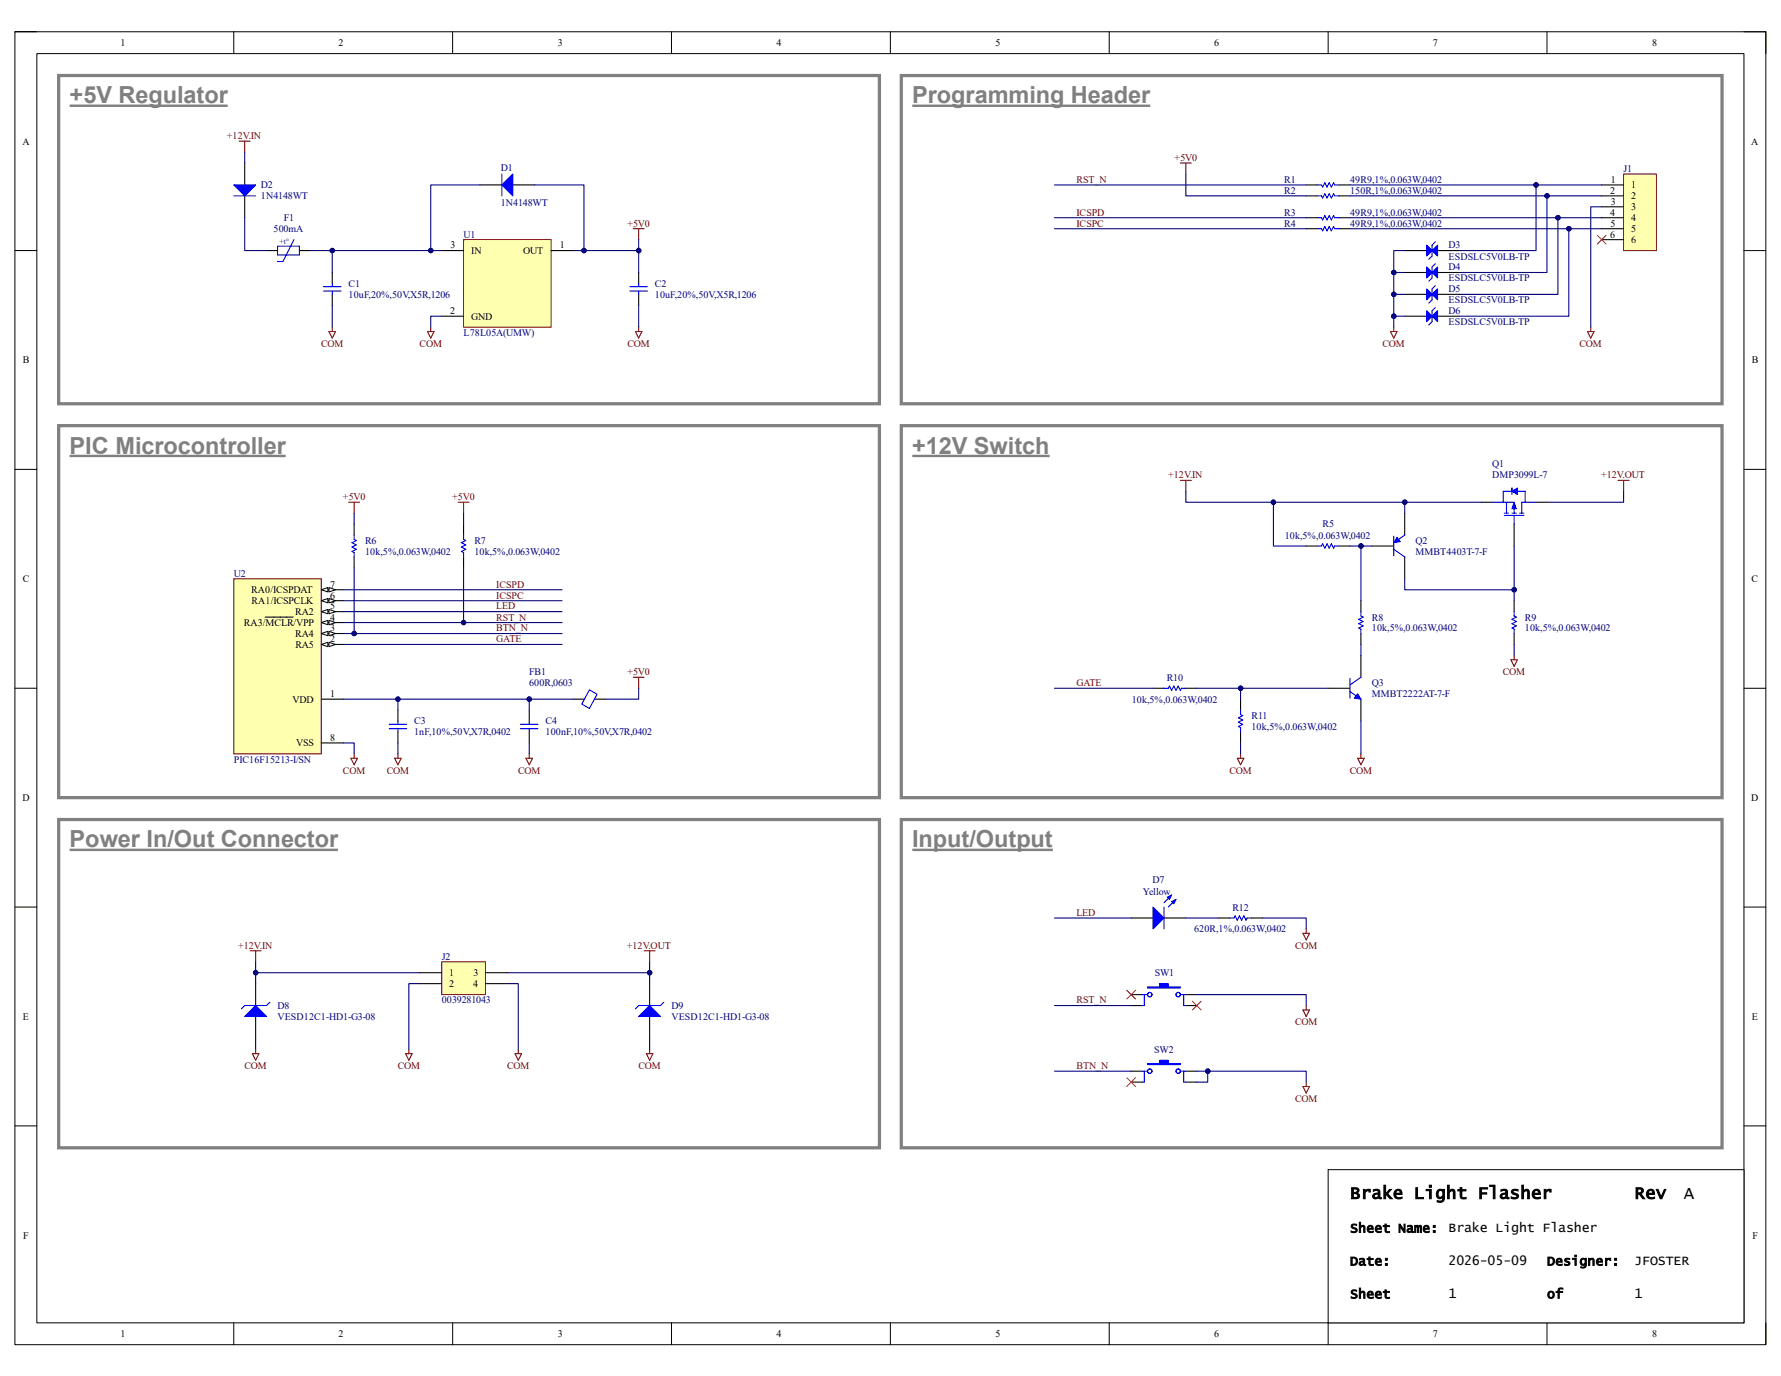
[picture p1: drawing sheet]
<svg xmlns="http://www.w3.org/2000/svg" width="279mm" height="216mm" viewBox="0 0 279 216" stroke-linecap="round" stroke-linejoin="round" font-family="sans-serif">
<path d="M2.3 5h274.7v206h-274.7z" fill="none" stroke="#000" stroke-width=".16"/>
<path d="M5.8 8.4h267.8v199.2h-267.8z" fill-rule="evenodd" fill="#fff"/>
<g fill="none" stroke="#000" stroke-width=".16">
<path d="M2.3 5h3.5M5.8 8.4h267.8v199.2h-267.8zM36.7 5v3.4M71 5v3.4M105.3 5v3.4M139.7 5v3.4M174 5v3.4M208.4 5v3.4M242.7 5v3.4M273.6 5h3.4v3.4M2.3 39.3h3.5M273.6 39.3h3.4"/>
<path d="M2.3 73.6h3.5M273.6 73.6h3.4M2.3 108h3.5M273.6 108h3.4M2.3 142.3h3.5M273.6 142.3h3.4M2.3 176.7h3.5M273.6 176.7h3.4M36.7 207.6v3.4M71 207.6v3.4M105.3 207.6v3.4M139.7 207.6v3.4"/>
<path d="M174 207.6v3.4M208.4 207.6v3.4M242.7 207.6v3.4M277 207.6v3.4"/>
</g>
<path d="M208.4 183.5h65.2v24.1h-65.2z" fill-rule="evenodd" fill="#fff"/>
<path d="M208.4 183.5h65.2v24.1h-65.2z" fill="none" stroke="#000" stroke-width=".16"/>
<path d="M204.9 30.7h1.7M210.1 30.7h1.7M62.4 111.4v1.7M62.4 114.9v1.7M83 111.4v1.7M83 114.9v1.7M89.9 109.7h1.7M93.3 109.7h1.7" fill="none" stroke="#000" stroke-width=".17"/>
<path d="M206.6 30.7h.7l.2 .4 .3-.7 .4 .7 .3-.7 .4 .7 .3-.7 .2 .3h.7M61 113.6h2.8M61 114.3h2.8M62.4 113.1v.5M62.4 114.3v.6M81.7 113.6h2.7M81.7 114.3h2.7M83 113.1v.5M83 114.3v.6M92.5 108.2l1.2 .7-1.2 2.3-1.2-.7z" fill="none" stroke="#00f" stroke-width=".17"/>
<path d="M249 52h1.1l-.5 1.1zM249.6 51.3v.7M55 119h1.1l-.5 1zM55.6 118.3v.7M61.9 119h1l-.5 1zM62.4 118.3v.7M82.5 119h1l-.5 1zM83 118.3v.7M99.3 106.3h1.7M100.2 106.3v1.7" fill="none" stroke="#800000" stroke-width=".17"/>
<path d="M254.7 27.3h5.2v12h-5.2z" fill-rule="evenodd" fill="#ffffb0"/>
<path d="M254.7 27.3h5.2v12h-5.2z" fill="none" stroke="#800000" stroke-width=".16"/>
<path d="M204.9 34.2h1.7M204.9 35.9h1.7M210.1 34.2h1.7M210.1 35.9h1.7M251.3 29h3.4M251.3 30.7h3.4M251.3 32.4h3.4M251.3 34.2h3.4M251.3 35.9h3.4M251.3 37.6h3.4M220.4 49.6h3.4M225.5 49.6h3.4" fill="none" stroke="#000" stroke-width=".17"/>
<path d="M206.6 34.2h.7l.2 .3 .3-.7 .4 .7 .3-.7 .4 .7 .3-.7 .2 .4h.7M206.6 35.9h.7l.2 .3 .3-.7 .4 .7 .3-.7 .4 .7 .3-.7 .2 .4h.7" fill="none" stroke="#00f" stroke-width=".17"/>
<path d="M185.2 25.6h1.7M186 25.6v1.7" fill="none" stroke="#800000" stroke-width=".17"/>
<path d="M225.5 48.8v1.7l-.8-.9z" fill="#00f"/>
<path d="M225.2 48.2l-.5 .6v1.7l-.6 .5M225.5 48.8v1.7l-.8-.9z" fill="none" stroke="#00f" stroke-width=".17"/>
<path d="M223.8 48.8l.9 .8-.9 .9z" fill="#00f"/>
<path d="M223.8 48.8l.9 .8-.9 .9z" fill="none" stroke="#00f" stroke-width=".17"/>
<path d="M220.4 46.2h3.4M225.5 46.2h3.4" fill="none" stroke="#000" stroke-width=".17"/>
<path d="M224.7 46.2l.8-.9v1.7z" fill="#00f"/>
<path d="M224.7 46.2l.8-.9v1.7zM225.2 44.8l-.5 .5v1.7l-.6 .6" fill="none" stroke="#00f" stroke-width=".17"/>
<path d="M223.8 45.3l.9 .9-.9 .8z" fill="#00f"/>
<path d="M223.8 45.3l.9 .9-.9 .8z" fill="none" stroke="#00f" stroke-width=".17"/>
<path d="M220.4 39.3h3.4M225.5 39.3h3.4" fill="none" stroke="#000" stroke-width=".17"/>
<path d="M225.5 38.5v1.7l-.8-.9z" fill="#00f"/>
<path d="M225.2 37.9l-.5 .6v1.7l-.6 .5M225.5 38.5v1.7l-.8-.9z" fill="none" stroke="#00f" stroke-width=".17"/>
<path d="M223.8 38.5l.9 .8-.9 .9z" fill="#00f"/>
<path d="M223.8 38.5l.9 .8-.9 .9z" fill="none" stroke="#00f" stroke-width=".17"/>
<path d="M218.1 52h1.1l-.5 1.1zM218.7 51.3v.7" fill="none" stroke="#800000" stroke-width=".17"/>
<path d="M220.4 42.8h3.4M225.5 42.8h3.4" fill="none" stroke="#000" stroke-width=".17"/>
<path d="M225.5 41.9v1.7l-.8-.8z" fill="#00f"/>
<path d="M225.2 41.4l-.5 .5v1.7l-.6 .5M225.5 41.9v1.7l-.8-.8z" fill="none" stroke="#00f" stroke-width=".17"/>
<path d="M223.8 41.9l.9 .9-.9 .8z" fill="#00f"/>
<path d="M206.6 29h.7l.2 .4 .3-.7 .4 .7 .3-.7 .4 .7 .3-.7 .2 .3h.7M223.8 41.9l.9 .9-.9 .8zM72.7 83.9v.7l.4 .2-.7 .4 .7 .3-.7 .3 .7 .4M73.1 86.2l-.7 .3 .3 .2v.7" fill="none" stroke="#00f" stroke-width=".17"/>
<path d="M250.6 36.9l1.4 1.4M252 36.9l-1.4 1.4" fill="none" stroke="#f00" stroke-width=".16"/>
<path d="M204.9 29h1.7M210.1 29h1.7M72.7 82.2v1.7M72.7 87.4v1.7" fill="none" stroke="#000" stroke-width=".17"/>
<path d="M71.9 78.8h1.7M72.7 78.8v1.7" fill="none" stroke="#800000" stroke-width=".17"/>
<path d="M72.7 37.6h13.8v13.7h-13.8z" fill-rule="evenodd" fill="#ffffb0"/>
<path d="M72.7 37.6h13.8v13.7h-13.8z" fill="none" stroke="#800000" stroke-width=".16"/>
<path d="M69.3 39.3h3.4M86.5 39.3h3.4M52.1 42.7v1.8M52.1 46.2v1.7M69.3 49.6h3.4M100.2 42.8v1.7M100.2 46.2v1.7M232.4 78.8h1.7M241 78.8h1.7M237.5 82.2v3.5" fill="none" stroke="#000" stroke-width=".17"/>
<g fill="none" stroke="#00f" stroke-width=".17">
<path d="M50.7 45h2.8M50.7 45.7h2.8M52.1 44.5v.5M52.1 45.7v.5M98.8 45h2.8M98.8 45.7h2.8M100.2 44.5v.5M100.2 45.7v.5M235.8 77.1h1.4M235.8 78.8h1.7v1.7M236.3 78.8v1.7M238.1 77.1h1.2v1.7"/>
<path d="M238.7 78.8v1.7M236 80.9h3.1M236 80.5h.7M237.2 80.5h.7M237.5 80.9v1.3M238.4 80.5h.7"/>
</g>
<path d="M37.5 22.1h1.7M38.4 22.1v1.8M99.3 35.9h1.7M100.2 35.9v1.7M51.6 52h1l-.5 1zM52.1 51.3v.7M67.1 52h1l-.5 1zM67.6 51.3v.7M99.7 52h1l-.5 1zM100.2 51.3v.7" fill="none" stroke="#800000" stroke-width=".17"/>
<path d="M237.5 78.8l.4 1h-.7z" fill="#00f"/>
<path d="M237.5 78.8l.4 1h-.7z" fill="none" stroke="#00f" stroke-width=".16"/>
<path d="M235.8 77.1v1.7M238.7 78.8h.6" fill="none" stroke="#00f" stroke-width=".17"/>
<path d="M237.2 77.1l.9-.5v1z" fill="#00f"/>
<path d="M237.2 77.1l.9-.5v1z" fill="none" stroke="#00f" stroke-width=".16"/>
<path d="M234.1 78.8h1.7M237.2 76.6v1M239.3 78.8h1.7M206.6 85.7h.7l.2-.4 .3 .7 .4-.7 .3 .7 .4-.7 .3 .7 .2-.3h.7M218.7 84.1v3.1M218.7 86.2l1.7 1.2M220.4 84l-1.2 .8M237.5 96v.7l.4 .1-.7 .4 .7 .3-.7 .4 .7 .3-.7 .3 .3 .2v.7" fill="none" stroke="#00f" stroke-width=".17"/>
<path d="M185.2 75.4h1.7M186 75.4v1.7M253.8 75.4h1.8M254.7 75.4v1.7M213 119h1l-.5 1zM213.5 118.3v.7M237 103.5h1.1l-.6 1.1zM237.5 102.8v.7" fill="none" stroke="#800000" stroke-width=".17"/>
<path d="M204.9 85.7h1.7M210.1 85.7h1.7M215.2 85.7h3.5M220.4 80.5v3.5M220.4 87.4v3.4M237.5 94.3v1.7M237.5 99.4v1.7" fill="none" stroke="#000" stroke-width=".17"/>
<path d="M219.2 84.3l.5 .7-1 .2z" fill="#00f"/>
<path d="M219.2 84.3l.5 .7-1 .2z" fill="none" stroke="#00f" stroke-width=".16"/>
<path d="M213.5 94.3v1.7M213.5 99.4v1.7M208.4 108h3.4M213.5 102.8v3.5M213.5 109.7v3.4" fill="none" stroke="#000" stroke-width=".17"/>
<path d="M213.5 96v.7l.3 .1-.6 .4 .6 .3-.6 .4 .6 .3-.6 .3 .3 .2v.7M211.8 108.5l1.7 1.2M211.8 106.4v3.1M213.5 106.3l-1.7 1.2" fill="none" stroke="#00f" stroke-width=".17"/>
<path d="M213 108.8l.5 .9-1-.2z" fill="#00f"/>
<path d="M213 108.8l.5 .9-1-.2z" fill="none" stroke="#00f" stroke-width=".16"/>
<path d="M180.9 108h1.7M186 108h1.7M194.6 109.7v1.7M194.6 114.9v1.7M177.5 144h3.4M182.6 144h3.4" fill="none" stroke="#000" stroke-width=".17"/>
<path d="M182.6 108h.7l.2-.4 .3 .7 .3-.7 .4 .7 .3-.7 .4 .7 .1-.3h.7M194.6 111.4v.7l.4 .2-.7 .3 .7 .4-.7 .3 .7 .4-.7 .3 .3 .2v.7" fill="none" stroke="#00f" stroke-width=".17"/>
<path d="M194.1 119h1l-.5 1zM194.6 118.3v.7" fill="none" stroke="#800000" stroke-width=".17"/>
<path d="M180.9 142.3l1.7 1.7-1.7 1.8z" fill="#00f"/>
<path d="M180.9 142.3l1.7 1.7-1.7 1.8zM183.8 140.4l-1.2 1.2M184.5 141.1l-1.2 1.2" fill="none" stroke="#00f" stroke-width=".17"/>
<path d="M183.8 141.5l.7-.4-.4 .7z" fill="#00f"/>
<path d="M183.8 141.5l.7-.4-.4 .7z" fill="none" stroke="#00f" stroke-width=".17"/>
<path d="M183.1 140.8l.7-.4-.3 .7z" fill="#00f"/>
<path d="M182.6 142.3v3.5M183.1 140.8l.7-.4-.3 .7zM192.9 144h.7l.2-.3 .3 .7 .3-.7 .4 .7 .3-.7 .4 .7 .1-.4h.7" fill="none" stroke="#00f" stroke-width=".17"/>
<path d="M177.5 156.1h1.7M186 156.1h1.7M191.2 144h1.7M196.3 144h1.7" fill="none" stroke="#000" stroke-width=".17"/>
<path d="M204.4 146.4h1l-.5 1.1zM204.9 145.8v.6" fill="none" stroke="#800000" stroke-width=".17"/>
<path d="M180 154.9h1.9v-.6h1.4v.6h1.9v.1h-5.2z" fill-rule="evenodd" fill="#00f"/>
<g fill="none" stroke="#00f" stroke-width=".17">
<path d="M179.2 156.1h.8M179.5 156.1v1.7h-.3M180 154.9h1.9v-.6h1.4v.6h1.9v.1h-5.2zM185.2 156.1h.8M185.7 156.1v1.7h.3"/>
<circle cx="180.4" cy="156.1" r=".34"/>
<circle cx="180.4" cy="156.1" r=".35"/>
<circle cx="184.8" cy="156.1" r=".34"/>
<circle cx="184.8" cy="156.1" r=".35"/>
</g>
<path d="M177.5 157.8h1.7M186 157.8h1.7M177.5 168.1h1.7M186 168.1h1.7" fill="none" stroke="#000" stroke-width=".17"/>
<path d="M180 166.9h1.9v-.5h1.4v.5h1.9v.1h-5.2z" fill-rule="evenodd" fill="#00f"/>
<g fill="none" stroke="#00f" stroke-width=".17">
<path d="M55.6 83.9v.7l.3 .2-.7 .4 .7 .3-.7 .3 .7 .4M55.9 86.2l-.7 .3 .4 .2v.7M179.2 168.1h.8M179.5 168.1v1.7h-.3M180 166.9h1.9v-.5h1.4v.5h1.9v.1h-5.2zM185.2 168.1h.8M185.7 168.1v1.7h.3"/>
<circle cx="180.4" cy="168.1" r=".34"/>
<circle cx="180.4" cy="168.1" r=".35"/>
<circle cx="184.8" cy="168.1" r=".34"/>
<circle cx="184.8" cy="168.1" r=".35"/>
</g>
<path d="M55.6 82.2v1.7M55.6 87.4v1.7M177.5 169.8h1.7M186 169.8h1.7" fill="none" stroke="#000" stroke-width=".17"/>
<g fill="none" stroke="#800000" stroke-width=".17">
<path d="M54.7 78.8h1.7M55.6 78.8v1.7M39.2 149.2h1.8M40.1 149.2v1.7M101 149.2h1.8M101.9 149.2v1.7M204.4 158.5h1l-.5 1zM204.9 157.8v.7M63.6 165.3h1.1l-.6 1.1zM64.1 164.6v.7M80.8 165.3h1l-.5 1.1zM81.3 164.6v.7"/>
<path d="M204.4 170.5h1l-.5 1zM204.9 169.8v.7"/>
</g>
<path d="M69.3 150.9h6.9v5.2h-6.9z" fill-rule="evenodd" fill="#ffffb0"/>
<path d="M69.3 150.9h6.9v5.2h-6.9z" fill="none" stroke="#800000" stroke-width=".16"/>
<path d="M41.8 39.3h1.7M47 39.3h1.7M75.3 29h3.4M80.4 29h3.5M65.9 152.6h3.4M65.9 154.3h3.4M76.2 152.6h3.4M76.2 154.3h3.4" fill="none" stroke="#000" stroke-width=".17"/>
<path d="M43.5 38.6h3.5v1.4h-3.5zM46.1 37.6l-1.7 3.4h-.9" fill="none" stroke="#00f" stroke-width=".17"/>
<path d="M80.4 27.3v3.4l-1.7-1.7z" fill="#00f"/>
<path d="M78.7 27.3v3.4M80.4 27.3v3.4l-1.7-1.7z" fill="none" stroke="#00f" stroke-width=".17"/>
<path d="M38.4 25.6v3.4M38.4 30.7v3.5" fill="none" stroke="#000" stroke-width=".17"/>
<path d="M36.7 29h3.4l-1.7 1.7z" fill="#00f"/>
<path d="M36.7 29h3.4l-1.7 1.7zM36.7 30.7h3.4" fill="none" stroke="#00f" stroke-width=".17"/>
<path d="M9.2 11.8h128.8v51.6h-128.8zM141.4 11.9h128.8v51.5h-128.8zM9.2 66.8h128.8v58.4h-128.8zM141.4 66.8h128.8v58.4h-128.8zM9.2 128.6h128.8v51.5h-128.8zM141.4 128.6h128.8v51.5h-128.8z" fill="none" stroke="#808080" stroke-width=".51"/>
<path d="M10.9 16.6h24.8M143.1 16.6h37.3M10.9 71.5h33.9M143.1 71.5h21.6M10.9 133.3h42.1M143.1 133.3h22.1" fill="none" stroke="#808080" stroke-width=".38"/>
<path d="M36.7 90.8h13.7v27.5h-13.7z" fill-rule="evenodd" fill="#ffffb0"/>
<path d="M36.7 90.8h13.7v27.5h-13.7z" fill="none" stroke="#800000" stroke-width=".16"/>
<path d="M50.4 109.7h3.4M50.4 101.1h3.4" fill="none" stroke="#000" stroke-width=".17"/>
<path d="M50.4 101.1l1-.3v.7z" fill="#f8fcff"/>
<path d="M50.4 101.1l1-.3v.7z" fill="none" stroke="#000" stroke-width=".16"/>
<path d="M51.6 100.8l1 .3-1 .4z" fill="#f8fcff"/>
<path d="M51.6 100.8l1 .3-1 .4z" fill="none" stroke="#000" stroke-width=".16"/>
<path d="M50.4 99.4h3.4" fill="none" stroke="#000" stroke-width=".17"/>
<path d="M50.4 99.4l1-.3v.6z" fill="#f8fcff"/>
<path d="M50.4 99.4l1-.3v.6z" fill="none" stroke="#000" stroke-width=".16"/>
<path d="M51.6 99.1l1 .3-1 .3z" fill="#f8fcff"/>
<path d="M51.6 99.1l1 .3-1 .3z" fill="none" stroke="#000" stroke-width=".16"/>
<path d="M50.4 97.7h3.4" fill="none" stroke="#000" stroke-width=".17"/>
<path d="M50.4 97.7l1-.4v.7z" fill="#f8fcff"/>
<path d="M50.4 97.7l1-.4v.7z" fill="none" stroke="#000" stroke-width=".16"/>
<path d="M51.6 97.3l1 .4-1 .3z" fill="#f8fcff"/>
<path d="M51.6 97.3l1 .4-1 .3z" fill="none" stroke="#000" stroke-width=".16"/>
<path d="M41.6 96.8h4.4M50.4 96h3.4" fill="none" stroke="#000" stroke-width=".17"/>
<path d="M50.4 96l1-.4v.7z" fill="#f8fcff"/>
<path d="M50.4 96l1-.4v.7z" fill="none" stroke="#000" stroke-width=".16"/>
<path d="M51.6 95.6l1 .4-1 .3z" fill="#f8fcff"/>
<path d="M51.6 95.6l1 .4-1 .3z" fill="none" stroke="#000" stroke-width=".16"/>
<path d="M50.4 94.2h3.4" fill="none" stroke="#000" stroke-width=".17"/>
<path d="M50.4 94.2l1-.3v.7z" fill="#f8fcff"/>
<path d="M50.4 94.2l1-.3v.7z" fill="none" stroke="#000" stroke-width=".16"/>
<path d="M51.6 93.9l1 .3-1 .4z" fill="#f8fcff"/>
<path d="M51.6 93.9l1 .3-1 .4z" fill="none" stroke="#000" stroke-width=".16"/>
<path d="M50.4 92.5h3.4" fill="none" stroke="#000" stroke-width=".17"/>
<path d="M50.4 92.5l1-.3v.7z" fill="#f8fcff"/>
<path d="M50.4 92.5l1-.3v.7z" fill="none" stroke="#000" stroke-width=".16"/>
<path d="M51.6 92.2l1 .3-1 .4z" fill="#f8fcff"/>
<path d="M51.6 92.2l1 .3-1 .4z" fill="none" stroke="#000" stroke-width=".16"/>
<path d="M50.4 116.6h3.4" fill="none" stroke="#000" stroke-width=".17"/>
<path d="M176.8 155.4l1.3 1.3M178.1 155.4l-1.3 1.3M187.1 157.1l1.3 1.4M188.4 157.1l-1.3 1.4M176.8 169.1l1.3 1.4M178.1 169.1l-1.3 1.4" fill="none" stroke="#f00" stroke-width=".16"/>
<path d="M53.8 116.6h1.8v1.7M62.4 116.6v1.7M83 109.7v1.7M83 116.6v1.7" fill="none" stroke="#000080" stroke-width=".17"/>
<circle cx="83" cy="109.7" r=".34" fill="#000080"/>
<circle cx="83" cy="109.7" r=".35" fill="none" stroke="#000080" stroke-width=".16"/>
<path d="M62.4 109.7v1.7" fill="none" stroke="#000080" stroke-width=".17"/>
<circle cx="62.4" cy="109.7" r=".34" fill="#000080"/>
<circle cx="62.4" cy="109.7" r=".35" fill="none" stroke="#000080" stroke-width=".16"/>
<path d="M53.8 109.7h36.1" fill="none" stroke="#000080" stroke-width=".17"/>
<circle cx="83" cy="109.7" r=".34" fill="#000080"/>
<circle cx="83" cy="109.7" r=".35" fill="none" stroke="#000080" stroke-width=".16"/>
<circle cx="62.4" cy="109.7" r=".34" fill="#000080"/>
<circle cx="62.4" cy="109.7" r=".35" fill="none" stroke="#000080" stroke-width=".16"/>
<path d="M211.8 30.7h39.5M251.3 32.4h-1.7v18.9M100.2 108v1.7h-5.2" fill="none" stroke="#000080" stroke-width=".17"/>
<circle cx="242.7" cy="30.7" r=".34" fill="#000080"/>
<circle cx="242.7" cy="30.7" r=".35" fill="none" stroke="#000080" stroke-width=".16"/>
<path d="M186 27.3v3.4h18.9M211.8 34.2h39.5" fill="none" stroke="#000080" stroke-width=".17"/>
<circle cx="244.4" cy="34.2" r=".34" fill="#000080"/>
<circle cx="244.4" cy="34.2" r=".35" fill="none" stroke="#000080" stroke-width=".16"/>
<path d="M165.4 34.2h39.5M211.8 35.9h39.5" fill="none" stroke="#000080" stroke-width=".17"/>
<circle cx="246.1" cy="35.9" r=".34" fill="#000080"/>
<circle cx="246.1" cy="35.9" r=".35" fill="none" stroke="#000080" stroke-width=".16"/>
<path d="M165.4 35.9h39.5M211.8 29h39.5" fill="none" stroke="#000080" stroke-width=".17"/>
<circle cx="241" cy="29" r=".34" fill="#000080"/>
<circle cx="241" cy="29" r=".35" fill="none" stroke="#000080" stroke-width=".16"/>
<path d="M100.2 37.6v5.2M165.4 29h39.5M52.1 47.9v3.4M69.3 49.6h-1.7v1.7M100.2 47.9v3.4M53.8 94.2h34.4M53.8 92.5h34.4M72.7 80.5v1.7M53.8 101.1h34.4" fill="none" stroke="#000080" stroke-width=".17"/>
<circle cx="100.2" cy="39.3" r=".34" fill="#000080"/>
<circle cx="100.2" cy="39.3" r=".35" fill="none" stroke="#000080" stroke-width=".16"/>
<path d="M89.9 39.3h10.3" fill="none" stroke="#000080" stroke-width=".17"/>
<circle cx="100.2" cy="39.3" r=".34" fill="#000080"/>
<circle cx="100.2" cy="39.3" r=".35" fill="none" stroke="#000080" stroke-width=".16"/>
<circle cx="91.6" cy="39.3" r=".34" fill="#000080"/>
<circle cx="91.6" cy="39.3" r=".35" fill="none" stroke="#000080" stroke-width=".16"/>
<path d="M53.8 99.4h34.4" fill="none" stroke="#000080" stroke-width=".17"/>
<circle cx="55.6" cy="99.4" r=".34" fill="#000080"/>
<circle cx="55.6" cy="99.4" r=".35" fill="none" stroke="#000080" stroke-width=".16"/>
<path d="M186 77.1v1.7h46.4M53.8 96h34.4" fill="none" stroke="#000080" stroke-width=".17"/>
<circle cx="199.8" cy="78.8" r=".34" fill="#000080"/>
<circle cx="199.8" cy="78.8" r=".35" fill="none" stroke="#000080" stroke-width=".16"/>
<circle cx="220.4" cy="78.8" r=".34" fill="#000080"/>
<circle cx="220.4" cy="78.8" r=".35" fill="none" stroke="#000080" stroke-width=".16"/>
<path d="M254.7 77.1v1.7h-12M237.5 85.7v8.6" fill="none" stroke="#000080" stroke-width=".17"/>
<circle cx="237.5" cy="92.5" r=".34" fill="#000080"/>
<circle cx="237.5" cy="92.5" r=".35" fill="none" stroke="#000080" stroke-width=".16"/>
<path d="M220.4 90.8v1.7h17.1M213.5 113.1v5.2M237.5 101.1v1.7" fill="none" stroke="#000080" stroke-width=".17"/>
<circle cx="237.5" cy="92.5" r=".34" fill="#000080"/>
<circle cx="237.5" cy="92.5" r=".35" fill="none" stroke="#000080" stroke-width=".16"/>
<path d="M220.4 78.8v1.7" fill="none" stroke="#000080" stroke-width=".17"/>
<circle cx="220.4" cy="78.8" r=".34" fill="#000080"/>
<circle cx="220.4" cy="78.8" r=".35" fill="none" stroke="#000080" stroke-width=".16"/>
<path d="M211.8 85.7h3.4" fill="none" stroke="#000080" stroke-width=".17"/>
<circle cx="213.5" cy="85.7" r=".34" fill="#000080"/>
<circle cx="213.5" cy="85.7" r=".35" fill="none" stroke="#000080" stroke-width=".16"/>
<path d="M199.8 78.8v6.9h5.1" fill="none" stroke="#000080" stroke-width=".17"/>
<circle cx="199.8" cy="78.8" r=".34" fill="#000080"/>
<circle cx="199.8" cy="78.8" r=".35" fill="none" stroke="#000080" stroke-width=".16"/>
<path d="M213.5 85.7v8.6" fill="none" stroke="#000080" stroke-width=".17"/>
<circle cx="213.5" cy="85.7" r=".34" fill="#000080"/>
<circle cx="213.5" cy="85.7" r=".35" fill="none" stroke="#000080" stroke-width=".16"/>
<path d="M187.7 108h6.9v1.7M213.5 101.1v1.7" fill="none" stroke="#000080" stroke-width=".17"/>
<circle cx="194.6" cy="108" r=".34" fill="#000080"/>
<circle cx="194.6" cy="108" r=".35" fill="none" stroke="#000080" stroke-width=".16"/>
<path d="M194.6 108h13.8" fill="none" stroke="#000080" stroke-width=".17"/>
<circle cx="194.6" cy="108" r=".34" fill="#000080"/>
<circle cx="194.6" cy="108" r=".35" fill="none" stroke="#000080" stroke-width=".16"/>
<path d="M165.4 108h15.5M194.6 116.6v1.7M165.4 144h12.1M165.4 157.8h12.1M186 144h5.2M187.7 156.1h17.2v1.7M198 144h6.9v1.8M165.4 168.1h12.1M187.7 168.1h17.2v1.7" fill="none" stroke="#000080" stroke-width=".17"/>
<circle cx="189.5" cy="168.1" r=".34" fill="#000080"/>
<circle cx="189.5" cy="168.1" r=".35" fill="none" stroke="#000080" stroke-width=".16"/>
<path d="M55.6 80.5v1.7M72.7 89.1v8.6" fill="none" stroke="#000080" stroke-width=".17"/>
<circle cx="72.7" cy="97.7" r=".34" fill="#000080"/>
<circle cx="72.7" cy="97.7" r=".35" fill="none" stroke="#000080" stroke-width=".16"/>
<path d="M53.8 97.7h34.4" fill="none" stroke="#000080" stroke-width=".17"/>
<circle cx="72.7" cy="97.7" r=".34" fill="#000080"/>
<circle cx="72.7" cy="97.7" r=".35" fill="none" stroke="#000080" stroke-width=".16"/>
<path d="M55.6 89.1v10.3" fill="none" stroke="#000080" stroke-width=".17"/>
<circle cx="55.6" cy="99.4" r=".34" fill="#000080"/>
<circle cx="55.6" cy="99.4" r=".35" fill="none" stroke="#000080" stroke-width=".16"/>
<path d="M246.1 35.9v13.7h-17.2" fill="none" stroke="#000080" stroke-width=".17"/>
<circle cx="246.1" cy="35.9" r=".34" fill="#000080"/>
<circle cx="246.1" cy="35.9" r=".35" fill="none" stroke="#000080" stroke-width=".16"/>
<path d="M244.4 34.2v12h-15.5" fill="none" stroke="#000080" stroke-width=".17"/>
<circle cx="244.4" cy="34.2" r=".34" fill="#000080"/>
<circle cx="244.4" cy="34.2" r=".35" fill="none" stroke="#000080" stroke-width=".16"/>
<path d="M242.7 30.7v12.1h-13.8" fill="none" stroke="#000080" stroke-width=".17"/>
<circle cx="242.7" cy="30.7" r=".34" fill="#000080"/>
<circle cx="242.7" cy="30.7" r=".35" fill="none" stroke="#000080" stroke-width=".16"/>
<path d="M241 29v10.3h-12.1" fill="none" stroke="#000080" stroke-width=".17"/>
<circle cx="241" cy="29" r=".34" fill="#000080"/>
<circle cx="241" cy="29" r=".35" fill="none" stroke="#000080" stroke-width=".16"/>
<path d="M220.4 49.6h-1.7v1.7" fill="none" stroke="#000080" stroke-width=".17"/>
<circle cx="218.7" cy="49.6" r=".34" fill="#000080"/>
<circle cx="218.7" cy="49.6" r=".35" fill="none" stroke="#000080" stroke-width=".16"/>
<path d="M220.4 46.2h-1.7v3.4" fill="none" stroke="#000080" stroke-width=".17"/>
<circle cx="218.7" cy="49.6" r=".34" fill="#000080"/>
<circle cx="218.7" cy="49.6" r=".35" fill="none" stroke="#000080" stroke-width=".16"/>
<circle cx="218.7" cy="46.2" r=".34" fill="#000080"/>
<circle cx="218.7" cy="46.2" r=".35" fill="none" stroke="#000080" stroke-width=".16"/>
<path d="M220.4 42.8h-1.7v3.4" fill="none" stroke="#000080" stroke-width=".17"/>
<circle cx="218.7" cy="46.2" r=".34" fill="#000080"/>
<circle cx="218.7" cy="46.2" r=".35" fill="none" stroke="#000080" stroke-width=".16"/>
<circle cx="218.7" cy="42.8" r=".34" fill="#000080"/>
<circle cx="218.7" cy="42.8" r=".35" fill="none" stroke="#000080" stroke-width=".16"/>
<path d="M220.4 39.3h-1.7v3.5" fill="none" stroke="#000080" stroke-width=".17"/>
<circle cx="218.7" cy="42.8" r=".34" fill="#000080"/>
<circle cx="218.7" cy="42.8" r=".35" fill="none" stroke="#000080" stroke-width=".16"/>
<path d="M40.1 150.9v1.7h25.8M65.9 154.3h-1.8v10.3" fill="none" stroke="#000080" stroke-width=".17"/>
<circle cx="40.1" cy="152.6" r=".34" fill="#000080"/>
<circle cx="40.1" cy="152.6" r=".35" fill="none" stroke="#000080" stroke-width=".16"/>
<path d="M101.9 150.9v1.7h-22.3" fill="none" stroke="#000080" stroke-width=".17"/>
<circle cx="101.9" cy="152.6" r=".34" fill="#000080"/>
<circle cx="101.9" cy="152.6" r=".35" fill="none" stroke="#000080" stroke-width=".16"/>
<path d="M69.3 39.3h-17.2v3.4" fill="none" stroke="#000080" stroke-width=".17"/>
<circle cx="52.1" cy="39.3" r=".34" fill="#000080"/>
<circle cx="52.1" cy="39.3" r=".35" fill="none" stroke="#000080" stroke-width=".16"/>
<circle cx="67.6" cy="39.3" r=".34" fill="#000080"/>
<circle cx="67.6" cy="39.3" r=".35" fill="none" stroke="#000080" stroke-width=".16"/>
<path d="M48.7 39.3h3.4" fill="none" stroke="#000080" stroke-width=".17"/>
<circle cx="52.1" cy="39.3" r=".34" fill="#000080"/>
<circle cx="52.1" cy="39.3" r=".35" fill="none" stroke="#000080" stroke-width=".16"/>
<path d="M38.4 34.2v5.1h3.4M83.9 29h7.7v10.3" fill="none" stroke="#000080" stroke-width=".17"/>
<circle cx="91.6" cy="39.3" r=".34" fill="#000080"/>
<circle cx="91.6" cy="39.3" r=".35" fill="none" stroke="#000080" stroke-width=".16"/>
<path d="M75.3 29h-7.7v10.3" fill="none" stroke="#000080" stroke-width=".17"/>
<circle cx="67.6" cy="39.3" r=".34" fill="#000080"/>
<circle cx="67.6" cy="39.3" r=".35" fill="none" stroke="#000080" stroke-width=".16"/>
<path d="M38.4 23.9v1.7M189.5 168.1v1.7h-1.8" fill="none" stroke="#000080" stroke-width=".17"/>
<circle cx="189.5" cy="168.1" r=".34" fill="#000080"/>
<circle cx="189.5" cy="168.1" r=".35" fill="none" stroke="#000080" stroke-width=".16"/>
<path d="M79.6 154.3h1.7v10.3" fill="none" stroke="#000080" stroke-width=".17"/>
<path d="M101.9 154.3v3.5M101.9 159.5v3.4" fill="none" stroke="#000" stroke-width=".17"/>
<path d="M100.2 159.5l1.7-1.7 1.7 1.7z" fill="#00f"/>
<path d="M100.2 159.5l1.7-1.7 1.7 1.7zM104.1 157.3l-.5 .5h-3.4l-.5 .5" fill="none" stroke="#00f" stroke-width=".17"/>
<path d="M101.4 165.3h1l-.5 1.1zM101.9 164.6v.7" fill="none" stroke="#800000" stroke-width=".17"/>
<path d="M40.1 154.3v3.5M40.1 159.5v3.4" fill="none" stroke="#000" stroke-width=".17"/>
<path d="M40.1 157.8l1.7 1.7h-3.4z" fill="#00f"/>
<path d="M40.1 157.8l1.7 1.7h-3.4zM42.3 157.3l-.5 .5h-3.4l-.5 .5" fill="none" stroke="#00f" stroke-width=".17"/>
<path d="M39.6 165.3h1l-.5 1.1zM40.1 164.6v.7" fill="none" stroke="#800000" stroke-width=".17"/>
<path d="M40.1 152.6v1.7M40.1 162.9v1.7" fill="none" stroke="#000080" stroke-width=".17"/>
<circle cx="40.1" cy="152.6" r=".34" fill="#000080"/>
<circle cx="40.1" cy="152.6" r=".35" fill="none" stroke="#000080" stroke-width=".16"/>
<path d="M101.9 152.6v1.7M101.9 162.9v1.7" fill="none" stroke="#000080" stroke-width=".17"/>
<circle cx="101.9" cy="152.6" r=".34" fill="#000080"/>
<circle cx="101.9" cy="152.6" r=".35" fill="none" stroke="#000080" stroke-width=".16"/>
<g font-size="3.7" fill="#808080">
<text x="10.9" y="16.2">+5V Regulator</text>
<text x="143.1" y="16.2">Programming Header</text>
<text x="10.9" y="71.2">PIC Microcontroller</text>
<text x="143.1" y="71.2">+12V Switch</text>
<text x="10.9" y="133">Power In/Out Connector</text>
<text x="143.1" y="133">Input/Output</text>
</g>
<g font-size="2.8">
<text x="211.8" y="188.1">Brake Light Flasher</text>
<text x="256.4" y="188.1">Rev</text>
<text x="264.2" y="188.1">A</text>
</g>
<g font-size="2.1">
<text x="211.8" y="193.4">Sheet Name:</text>
<text x="227.2" y="193.4">Brake Light Flasher</text>
<text x="211.8" y="198.5">Date:</text>
<text x="211.8" y="203.7">Sheet</text>
<text x="227.2" y="198.5">2026-05-09</text>
<text x="227.2" y="203.7">1</text>
<text x="242.7" y="198.5">Designer:</text>
<text x="242.7" y="203.7">of</text>
<text x="256.4" y="198.5">JFOSTER</text>
<text x="256.4" y="203.7">1</text>
</g>
<g font-size="1.6">
<text x="18.9" y="7.2">1</text>
<text x="53.1" y="7.2">2</text>
<text x="87.5" y="7.2">3</text>
<text x="121.8" y="7.2">4</text>
<text x="156.2" y="7.2">5</text>
<text x="190.5" y="7.2">6</text>
<text x="224.8" y="7.2">7</text>
<text x="259.2" y="7.2">8</text>
<text x="3.5" y="22.7">A</text>
<text x="274.7" y="22.7">A</text>
<text x="252.7" y="28.7">1</text>
<text x="255.9" y="29.5">1</text>
<text x="252.6" y="30.4">2</text>
<text x="252.6" y="33.8">4</text>
<text x="252.6" y="35.6">5</text>
<text x="252.7" y="32.1">3</text>
<text x="255.9" y="31.3">2</text>
<text x="255.9" y="33">3</text>
<text x="255.9" y="34.7">4</text>
<text x="70.7" y="39">3</text>
<text x="73.9" y="39.8">IN</text>
<text x="82.1" y="39.8">OUT</text>
<text x="87.8" y="39">1</text>
<text x="252.6" y="37.3">6</text>
<text x="255.9" y="36.4">5</text>
<text x="255.9" y="38.1">6</text>
<text x="70.6" y="49.3">2</text>
<text x="73.9" y="50.2">GND</text>
<text x="3.6" y="57">B</text>
<text x="274.8" y="57">B</text>
<text x="3.6" y="91.4">C</text>
<text x="39.4" y="93.1">RA0/ICSPDAT</text>
<text x="39.5" y="94.8">RA1/ICSPCLK</text>
<text x="51.8" y="95.6">5</text>
<text x="51.8" y="93.9">6</text>
<text x="51.8" y="92.2">7</text>
<text x="274.8" y="91.4">C</text>
<text x="38.2" y="98.2">RA3/MCLR/VPP</text>
<text x="46.3" y="99.9">RA4</text>
<text x="46.3" y="96.5">RA2</text>
<text x="46.4" y="101.6">RA5</text>
<text x="51.8" y="100.8">2</text>
<text x="51.8" y="99.1">3</text>
<text x="51.8" y="97.4">4</text>
<text x="45.9" y="110.2">VDD</text>
<text x="51.8" y="109.4">1</text>
<text x="46.4" y="117.1">VSS</text>
<text x="51.8" y="116.2">8</text>
<text x="3.5" y="125.7">D</text>
<text x="274.7" y="125.7">D</text>
<text x="70.5" y="153.2">1</text>
<text x="70.5" y="154.9">2</text>
<text x="74.2" y="154.9">4</text>
<text x="74.3" y="153.2">3</text>
<text x="3.6" y="160">E</text>
<text x="274.8" y="160">E</text>
<text x="3.6" y="194.4">F</text>
<text x="274.9" y="194.4">F</text>
<text x="18.9" y="209.8">1</text>
<text x="53.1" y="209.8">2</text>
<text x="87.5" y="209.8">3</text>
<text x="121.8" y="209.8">4</text>
<text x="156.2" y="209.8">5</text>
<text x="190.5" y="209.8">6</text>
<text x="224.8" y="209.8">7</text>
<text x="259.2" y="209.8">8</text>
</g>
<g font-size="1.6" fill="#800000">
<text x="35.6" y="21.8">+12V.IN</text>
<text x="168.9" y="28.7">RST_N</text>
<text x="184.3" y="25.3">+5V0</text>
<text x="98.4" y="35.6">+5V0</text>
<text x="168.9" y="33.8">ICSPD</text>
<text x="168.9" y="35.6">ICSPC</text>
<text x="50.4" y="54.4">COM</text>
<text x="65.8" y="54.4">COM</text>
<text x="98.4" y="54.4">COM</text>
<text x="216.9" y="54.4">COM</text>
<text x="247.8" y="54.4">COM</text>
<text x="183.3" y="75.1">+12V.IN</text>
<text x="251.2" y="75.1">+12V.OUT</text>
<text x="53.8" y="78.5">+5V0</text>
<text x="71" y="78.5">+5V0</text>
<text x="77.9" y="92.2">ICSPD</text>
<text x="77.9" y="93.9">ICSPC</text>
<text x="77.9" y="95.6">LED</text>
<text x="77.9" y="97.4">RST_N</text>
<text x="77.9" y="100.8">GATE</text>
<text x="77.9" y="99.1">BTN_N</text>
<text x="98.4" y="106">+5V0</text>
<text x="168.9" y="107.7">GATE</text>
<text x="235.8" y="106">COM</text>
<text x="53.8" y="121.4">COM</text>
<text x="60.7" y="121.4">COM</text>
<text x="81.3" y="121.4">COM</text>
<text x="192.9" y="121.4">COM</text>
<text x="211.8" y="121.4">COM</text>
<text x="168.9" y="143.7">LED</text>
<text x="37.3" y="148.8">+12V.IN</text>
<text x="98.3" y="148.8">+12V.OUT</text>
<text x="203.2" y="148.8">COM</text>
<text x="168.9" y="157.4">RST_N</text>
<text x="203.2" y="160.9">COM</text>
<text x="38.4" y="167.8">COM</text>
<text x="62.4" y="167.8">COM</text>
<text x="79.5" y="167.8">COM</text>
<text x="100.2" y="167.8">COM</text>
<text x="168.9" y="167.8">BTN_N</text>
<text x="203.2" y="172.9">COM</text>
</g>
<g font-size="1.6" fill="#000080">
<text x="40.9" y="29.5">D2</text>
<text x="78.6" y="26.8">D1</text>
<text x="201.5" y="28.7">R1</text>
<text x="211.8" y="28.7">49R9,1%,0.063W,0402</text>
<text x="254.7" y="27">J1</text>
<text x="40.9" y="31.3">1N4148WT</text>
<text x="44.5" y="34.7">F1</text>
<text x="78.6" y="32.3">1N4148WT</text>
<text x="201.5" y="30.4">R2</text>
<text x="201.5" y="33.8">R3</text>
<text x="201.5" y="35.6">R4</text>
<text x="211.8" y="30.4">150R,1%,0.063W,0402</text>
<text x="211.8" y="33.8">49R9,1%,0.063W,0402</text>
<text x="211.8" y="35.6">49R9,1%,0.063W,0402</text>
<text x="42.9" y="36.4">500mA</text>
<text x="72.7" y="37.3">U1</text>
<text x="227.2" y="39">D3</text>
<text x="227.2" y="40.7">ESDSLC5V0LB-TP</text>
<text x="54.7" y="45">C1</text>
<text x="54.7" y="46.7">10uF,20%,50V,X5R,1206</text>
<text x="102.7" y="45">C2</text>
<text x="102.7" y="46.7">10uF,20%,50V,X5R,1206</text>
<text x="227.2" y="45.8">D5</text>
<text x="227.2" y="47.6">ESDSLC5V0LB-TP</text>
<text x="227.2" y="42.4">D4</text>
<text x="227.2" y="44.2">ESDSLC5V0LB-TP</text>
<text x="72.7" y="52.7">L78L05A(UMW)</text>
<text x="227.2" y="49.3">D6</text>
<text x="227.2" y="51">ESDSLC5V0LB-TP</text>
<text x="234.1" y="73.3">Q1</text>
<text x="234.1" y="75.1">DMP3099L-7</text>
<text x="207.5" y="82.8">R5</text>
<text x="57.3" y="85.3">R6</text>
<text x="57.3" y="87.1">10k,5%,0.063W,0402</text>
<text x="74.4" y="85.3">R7</text>
<text x="74.4" y="87.1">10k,5%,0.063W,0402</text>
<text x="201.5" y="84.5">10k,5%,0.063W,0402</text>
<text x="222.1" y="85.3">Q2</text>
<text x="222.1" y="87.1">MMBT4403T-7-F</text>
<text x="36.7" y="90.5">U2</text>
<text x="215.2" y="97.4">R8</text>
<text x="215.2" y="99.1">10k,5%,0.063W,0402</text>
<text x="239.2" y="97.4">R9</text>
<text x="239.2" y="99.1">10k,5%,0.063W,0402</text>
<text x="83" y="106">FB1</text>
<text x="83" y="107.7">600R,0603</text>
<text x="183" y="106.8">R10</text>
<text x="215.2" y="107.7">Q3</text>
<text x="65" y="113.7">C3</text>
<text x="85.6" y="113.7">C4</text>
<text x="177.5" y="110.2">10k,5%,0.063W,0402</text>
<text x="196.3" y="112.8">R11</text>
<text x="215.2" y="109.4">MMBT2222AT-7-F</text>
<text x="36.7" y="119.7">PIC16F15213-I/SN</text>
<text x="65" y="115.4">1nF,10%,50V,X7R,0402</text>
<text x="85.6" y="115.4">100nF,10%,50V,X7R,0402</text>
<text x="196.3" y="114.5">10k,5%,0.063W,0402</text>
<text x="179.3" y="140.5">Yellow</text>
<text x="180.8" y="138.6">D7</text>
<text x="193.3" y="142.9">R12</text>
<text x="187.3" y="146.3">620R,1%,0.063W,0402</text>
<text x="69.3" y="150.6">J2</text>
<text x="181.1" y="153.2">SW1</text>
<text x="43.5" y="158.3">D8</text>
<text x="43.5" y="160">VESD12C1-HD1-G3-08</text>
<text x="69.3" y="157.4">0039281043</text>
<text x="105.3" y="158.3">D9</text>
<text x="105.3" y="160">VESD12C1-HD1-G3-08</text>
<text x="181.1" y="165.2">SW2</text>
</g>
<text font-size="1.2" fill="#00f" x="43.9" y="38.4">+t°</text>
</svg>
